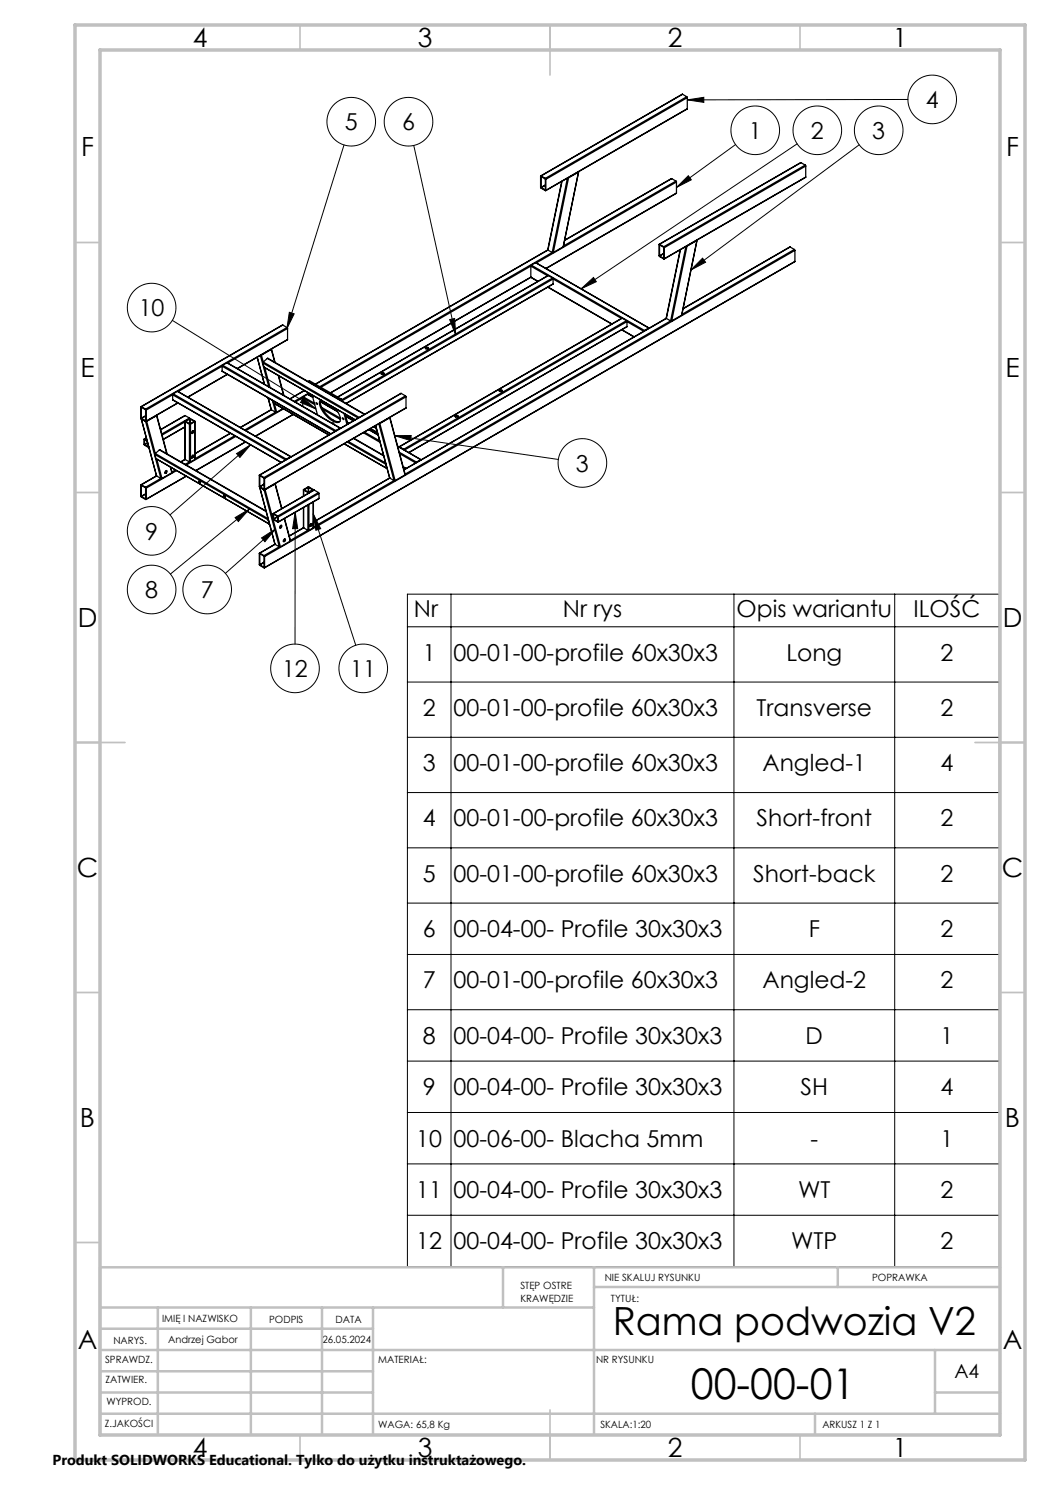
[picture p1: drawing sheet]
<svg xmlns="http://www.w3.org/2000/svg" width="210mm" height="297mm" viewBox="0 0 210 297" stroke-linecap="round" stroke-linejoin="round" font-family="sans-serif">
<g fill="none" stroke="#000" stroke-width=".25">
<path d="M136.5 18.9l-28.4 16.3M136.5 18.9l-28.3 16.3M136.5 18.9l.9 .4M137.4 19.3l.1 .2M137.4 19.3l-28.3 16.4M137.5 19.5l-28.3 16.4M137.5 19.5v2.2M108.2 35.2h-.1v2.3l1 .6h.1M108.2 37.5h.1M108.2 35.2l.9 .5M108.2 35.3v2.2M108.3 35.3h-.1"/>
<path d="M108.3 35.3l.8 .5v2.2M108.3 37.5l.7 .5M109.1 35.7l.1 .2M109.1 38h-.1M109.1 37l-.9 .5M109.1 37.1l-.8 .4M109.2 35.9v2.2M112.3 36.3l-2.7 13.7M112.4 36.3l-2.8 13.7M113.5 35.6l-3.1 14.9M113.7 35.6h-.2M113.7 35.6l-3 14.9"/>
<path d="M115.7 34.3l-2 1.3M115.7 34.4l-3.1 15M134.3 35.7l-21.4 12.3M134.3 35.7l.9 .5M134.3 35.7l-21.4 12.4M135.2 36.2l.1 .2M135.2 36.2l-22.5 13M135.3 36.4v2.2M135.3 36.4l-28 16.2M137.5 21.7l-28.4 16.4M137.5 21.7l-28.3 16.4M160.2 32.5l-28.4 16.4"/>
<path d="M160.2 32.5l-28.3 16.4M160.2 32.5l.8 .5M161 33l.1 .2M161 33l-28.2 16.4M161.1 35.4v.1M161.1 35.4l-28.3 16.4M161.1 33.2l-28.2 16.3M161.1 33.2v2.2M106.2 55.4l1.4 .9M106.2 53.2v2.2M106.2 53.2l3.3 2M106.2 53.2l-42 24.3"/>
<path d="M106.2 55.4l-40.1 23.2M106.2 55.5l-40.1 23.1M106.3 53l-.1 .2M106.3 53l22.6 13.1M107.1 52.5l22.7 13.1M107.1 52.5l-.8 .5M107.1 52.5l22.6 13.1M109.2 53.7l26.1-15.1zM109.6 57.4l12.7 7.4M109.6 50l-46.5 26.8M109.6 50l.8 .5M109.6 57.4l12.8 7.4"/>
<path d="M109.7 55.1l-42.2 24.3M109.7 55.1l.8 .5M109.7 55.1l-42.1 24.3M110.4 50.5l-46.4 26.8M110.5 55.6l.1 .2M110.5 55.6l-42.2 24.4M110.6 56.8l-41.4 23.9M110.6 55.8l-42.3 24.4-.1-.4M110.6 55.8v1M110.6 55.8l13.7 7.9M110.7 50.5h-.3M112.6 49.4l-1.9 1.1"/>
<path d="M112.7 49.3l-.1 .1M131.9 48.9h-.1v2.3l1 .6 .1-2.3M131.9 51.1v.1M131.9 48.9l.9 .5M131.9 49v2.1M131.9 49h.1M131.9 49l.9 .5v2.1M131.9 51.2l.8 .5M132.8 49.4l.1 .1M132.8 51.6l-.1 .1M132.8 50.7l-.9 .4M132.8 50.7l-.9 .5"/>
<path d="M136 50l-2.7 13.7M136.1 49.9l-2.8 13.8M137.2 49.3l-3.1 14.9M137.4 49.2l-.2 .1M137.4 49.2l-3.1 15M139.4 48.1l-2 1.1M139.4 48.1l-3.1 14.9M139.4 48v.1M158 49.4l-21.4 12.3M158 49.4l.9 .5M158 49.4l-21.4 12.4M158.9 49.9l.1 .2"/>
<path d="M158.9 49.9l-22.5 13M159 52.3l-106.1 61.3M159 50.1l-106.1 61.2M159 52.3l-106.1 61.2M159 50.1v2.2M34.5 79.9l21.7 12.6M34.5 79v.9M34.5 79l22.6 13M34.5 79.9l21.8 12.6M34.5 79l-5.3 3M34.6 78.8l-.1 .2M34.6 78.8l22.7 13"/>
<path d="M35.5 78.3l22.6 13M35.5 78.3l-.9 .5M44.4 74.2l21.7 12.6M44.4 73.2v1M44.4 73.2l22.6 13.1M44.4 74.2l21.8 12.6M44.4 73.2l-8.8 5.1M44.5 73.1l-.1 .1M44.5 73.1l22.7 13M45.4 72.6l22.7 13M45.4 72.6l-.9 .5M45.4 72.6l22.6 13"/>
<path d="M45.4 74.9l-7.9 4.5M45.5 74.9l-7.9 4.5M52.1 71.1l1.7 6.2M52.3 71l-.2 .1M52.3 71l.3 1.4M52.6 72.6l.2 .8M52.6 72.6l19 11M52.6 72.4v.2M52.6 72.4l19.2 11.1M52.8 73.4v.1M52.8 73.4l18.2 10.6M52.9 76.8l-1.5-5.3 1.5 5.4"/>
<path d="M53 73.5l1 4M53.5 71.7l19.5 11.1M53.5 71.7l-.9 .7M53.5 71.7l19.4 11.2M53.6 79.6l.7 2.3M54.3 69.9v-.1l.7 2.7M54.3 69.9l-2 1.1M54.3 69.9l.6 2.5M55.7 75.1l1 4M55.7 75.1l1.1 4M56.6 65l-28.4 16.3M56.6 65l-28.3 16.3"/>
<path d="M56.6 65l.8 .5M57.4 65.5l.1 .2M57.4 65.5l-28.3 16.3M57.5 67.9v.1M57.5 67.9l-10.1 5.8M57.5 65.7v2.2M57.5 65.7l-12 6.9M60.6 79.5v1.8M60.6 79.5l2.3 1.4M60.6 79.5l-1.5 .9M60.7 79.4l-.1 .1M60.7 79.4l2.2 1.2"/>
<path d="M60.9 78.1l-2.9 1.7M61.5 78.9l1 .5M61.5 78.9l-.8 .5M61.5 78.9l1.1 .6M61.7 76.3l.2-.2 6.3 3.7M61.7 76.3l6.4 3.7M61.7 76.3v.1M61.7 78.6l-2.9 1.7M62 78.7l-.3 .2M62.4 79l1.1 4M68.1 80h.1M68.2 79.8l-.1 .2"/>
<path d="M76.2 74.8l.4-.1 .3 .1M76.3 74.6l.2-.1a.25 .25 0 0 1 .3 .1 .25 .25 0 0 1 0 .3 .25 .25 0 0 1-.4 0l-.2-.1zM80.2 78.7l-28.3 16.3M80.2 78.7l.9 .5M80.2 78.7l-28.2 16.3M81.1 79.2l.1 .2M81.1 79.2l-28.3 16.3M81.2 79.4l-28.3 16.3M81.2 79.4v2.2M85.1 69.7l.3-.1 .3 .1M85.1 69.5l.2-.1a.25 .25 0 0 1 .4 .1 .25 .25 0 0 1-.1 .3 .25 .25 0 0 1-.3 0l-.2-.1zM99.9 78.2l.3-.1 .3 .1"/>
<path d="M99.9 78h.2a.25 .25 0 0 1 .3 0 .25 .25 0 0 1 0 .3 .25 .25 0 0 1-.3 0l-.2-.1zM124.3 66l2.5 1.4M124.4 65.9l2.4 1.5M124.4 63.6l-44.6 25.8M124.4 63.6l.9 .5M124.4 63.6l-44.5 25.8M125.3 64.1l.1 .2M125.3 64.1l-44.6 25.8M125.4 65.3l-43.6 25.2M125.4 64.3v1M125.4 64.3l-44.5 25.7M125.4 65.3l-43.7 25.2"/>
<path d="M125.4 64.3l3.3 2M128.9 66.1l-.1 .1M129.7 65.6h.1M129.7 65.6l-.8 .5M133.2 63.7l-52.4 30.2M133.3 63.7l.8 .5M133.3 63.7l-52.5 30.3M134.1 64.2l-53.1 30.6M134.3 64.2h-.2M136.3 63l-2 1.2M28.2 83.8l3.1 11.3M28.3 81.3l-.1 .1 .1 2.4"/>
<path d="M28.3 83.6v.1M28.3 97h-.1v2.3l.9 .6 .1-.1M28.3 99.2v.1M28.3 83.8l.8 .5M28.3 83.8l3 11.4M28.3 81.3l.8 .5M28.3 81.5v2.1M28.3 97.1v2.1M28.3 97l.8 .4M28.3 81.5h.1M28.3 81.5l.8 .5v2.1M28.3 97.1l.8 .5v2.1"/>
<path d="M28.3 97.1h.1M28.3 83.7l.8 .4M28.3 99.3l.8 .5M28.9 88.9h.1M28.9 87.8l-.1 .1v1.1l1 .5M28.9 87.8l.5 .3M28.9 88v.9M28.9 88h.1M28.9 88.9l.8 .5M28.9 88l.5 .2M29.1 99.7h.1M29.1 81.8l.1 .2"/>
<path d="M29.1 84.1h.1M29.1 97.4l.1 .2M29.1 84.3l3.1 11.4M29.1 83.1l-.8 .5M29.1 83.2l-.8 .5M29.1 98.8l-.8 .4M29.1 99.7v.1M29.1 98.8l-.8 .5M29.2 82v2.2l-.1 .1M29.2 97.6v2.2M29.3 87.6l-.5 .2M29.3 87.6l-.4 .2"/>
<path d="M29.3 84.3h-.2M29.3 84.3l1.8 6.4M29.5 88.5l-.6 .4M29.5 88.6l-.6 .3M29.7 89.4h.1M31 90.9l22.6 13.1M31 90.9l.2 .8M31.1 90.7l-.1 .2M31.1 90.7l22.5 13M31.2 91.7v.1M31.2 91.7l22.7 13.1M31.3 95.1v.1"/>
<path d="M31.3 95.2l-3.1 1.8M31.3 83.1l.1-.1 2 7.8M31.3 83.1l-2 1.2M31.3 83.1l2.1 7.6M31.3 95.2l.9 .5M31.3 95.2l-3 1.8M31.4 91.8l1 3.9M31.9 90l21.3 12.2M31.9 90l-.8 .7M31.9 90l21.3 12.3M32.2 95.7l-3.1 1.7M32.4 95.7h-.2"/>
<path d="M33.1 94.2l.1-.1a.23 .23 0 0 1 .1 .4 .23 .23 0 0 1-.3 0zM33.3 94.1l-.1 .3-.2 .2M34.1 93.4l.3 1.1M34.2 93.5h.1M34.3 93.5l-.1 .1M34.4 94.5l-2 1.2M35.1 94l-.7 .4M35.3 94.1l-6.1 3.5M35.6 80.6l-6.4 3.7M37 91.8v.1M37 85.4l-4.3 2.5M37 84.3v7.5"/>
<path d="M37 84.4l-4.6 2.6M37 85.3l-4.4 2.6M37 91.9l-.8 .5M37 83.1l-4.9 2.8M37 84.3v-.1l1-.5 .9 .5v.1M37 83.1l.9 .5M37 84.3l.9 .5M37 84.3v7.6M37 91.9l.9 .5M37 83.1l-4.9 2.9M37.2 84.3h.1M37.2 84.3l.8 .5"/>
<path d="M37.2 95.2l-8 4.6M37.3 95.2l-8.1 4.7M37.9 83.6l.1 .1M37.9 84.8h.2M37.9 92.4h.2M37.9 84.8v7.6M37.9 83.6l-5.5 3.2M37.9 92.4l-.9 .5M38 83.8h.1M38 84.8h.1M38 83.8l-.8 .5M38 83.8v1"/>
<path d="M38 83.8l.8 .5M38.1 84.8v7.6M38.5 86.2a.26 .26 0 0 1 .3 .3 .26 .26 0 0 1-.4 .2l-.1-.2zM38.5 91.1a.26 .26 0 0 1 .3 .3 .26 .26 0 0 1-.4 .2l-.1-.2zM38.6 86.1v.4l-.3 .2M38.6 91v.4l-.3 .1M38.8 84.3h.1M38.8 84.3l-.8 .5M38.9 84.3l-.8 .5M38.9 84.3v7.6M38.9 91.9l-.8 .5M39 84.3l-.1 7.6"/>
<path d="M39.8 96.2l.2 .1 .1 .3zM39.9 96.2l.2 .3M44.7 99.1l.2 .1 .1 .3zM44.8 99.1l.3 .3M46.1 86.7l-7.1 4.1M47 87.2l-8 4.5M47.2 87.3l-9.9 5.7M49.1 88.4l-9.9 5.7M51.9 97.4l3.1 11.5M52 95l-.1 .1 .1 2.4M52 97.3v.1M52 97.5l.8 .5"/>
<path d="M52 97.5l3 11.4M52 95l.8 .5M52 95.2v2.1M52 95.2h.1M52 95.2l.8 .5v2.1M52 97.4l.8 .4M52.8 95.5l.1 .2M52.8 97.8h.1M52.8 98l3.1 11.4M52.8 96.8l-.8 .5M52.8 96.9l-.8 .5M52.9 97.9l-.1 .1"/>
<path d="M52.9 95.7v2.2M53 98l3.1 11.4h-.2M53 98h-.2M54.3 81.9l-6.2 3.6M54.3 81.9l.8 .5M54.5 80.1l.6 2.3M54.6 80.1l.1 .5M54.7 80.6h.1M54.7 80.6l11.1 6.4M54.9 80.7l.4 1.7M55 96.8l-2 1.2M55 96.8l1.3 4.9"/>
<path d="M55 96.7v.1M55 96.7l1.4 5M55.1 82.4l-6.2 3.6M55.3 82.4h-.2M56.6 81.7l-1.3 .7M56.7 81.8l-7.5 4.3M57.3 91.8l-.1 .2M58.1 91.3l-.8 .5M58.6 82.9l-7.5 4.3M58.7 82.9l-7.6 4.4M60.7 98v1.2M60.7 98v-.1l1-.5 .9 .5v.1"/>
<path d="M60.7 98l.9 .5M60.9 97.9v.1M60.9 98l.7 .4M61.6 98.5h.2M61.6 98.5v.2M61.6 97.5h.1M61.6 98.4h.1M61.6 97.5l-.7 .4M61.6 97.5v.9M61.7 97.5l.8 .4M61.7 97.5v.9M61.8 98.5v.1"/>
<path d="M62.5 97.9v.1M62.5 98l-.8 .4M62.6 98l-.8 .5M62.6 98v.1M62.7 98v.1M62.8 98l-8.2 4.7M62.8 98l-8.1 4.7M62.8 98l.9 .5M63.2 80.5l.3 .4zM63.7 98.5l.1 .2M63.7 98.5l-8.1 4.7M63.8 99.7l-8.2 4.7"/>
<path d="M63.8 98.7l-8.1 4.7M63.8 99.7l-8.1 4.7M63.8 98.7v1M64.1 80.3l3.4 2.1M64.1 80.3l3.4 2M64.3 81.5l3.8 2.1M64.5 81.8l3.6 2.1M65.1 80.8h-.1M65.1 80.8l.9 .5M65.3 80.7l-.3 .1M65.4 80.7l-.3 .1M66 81.3l.1 .2"/>
<path d="M66.2 81.2l-.2 .1M66.4 81.3l-.3 .2M66.5 84.7l.1-.1 .2 .3M67.1 81.7a2.64 2.64 0 0 1 .8 2.6 1.73 1.73 0 0 1-2-.6 4.3 4.3 0 0 1-2-3.4l.3-.3a3.5 3.5 0 0 0 1.5 3.3 2.51 2.51 0 0 0 2.3 1M67.2 86.1l-.1 .1M67.2 81.8l-.2 .2M67.2 81.9l-.2 .1M68 85.6h.1M68 85.6l-.8 .5M68.5 83.6l.3 .3zM68.8 82.7l.6 2.2M68.8 88.8l8.6 4.9"/>
<path d="M69 82.8l.6 2M69.2 83.2l1.5 .9M69.2 83.3l1.5 .9M69.4 88.4l7.7 4.4M69.5 84.5l.3 .2M69.6 84.7v.1M69.6 88.3l7.5 4.3M70.7 87.7l6 3.5M70.8 87.6l5.9 3.5M72.7 86.5l3.3 2M72.9 86.4l3 1.8M73.7 85.9l1.9 1.1"/>
<path d="M73.8 85.9l1.8 1.1M74.1 85.7l1.3 .8M74.7 85.4l.5 .3M74.9 85.3l.3 .1M75.1 85.1l2.9 10.5M75.2 85.7l.3 .8M75.2 85.5v.2M75.8 84.8l3 11.3M76 84.7h-.2M76 84.7l3 11.4M77.1 92.8l.3 .9M77.1 92.7v.1"/>
<path d="M77.9 83.6l-1.9 1.1M77.9 83.6l3.1 11.4M78 95.6l-15.3 8.8M78 95.6l.8 .5M78 83.5l-.1 .1M78 83.5l3 11.5M78.8 96.1l-16.1 9.3M79 96.1h-.2M79.5 89.2l4.7 2.7M79.5 89.3l4.7 2.7M79.9 90.4l3.4 2-.1 .2M79.9 89.4h-.1"/>
<path d="M79.9 89.4l.8 .5M79.9 90.7l3.2 1.9M80.6 93.3l.6 .4M80.6 93.4l.6 .3M80.7 89.9l.1 .1M81 95l-2 1.1M81.2 81.6l-28.3 16.4M81.2 81.6l-28.3 16.3M91 83.3l.4-.1 .2 .1M91.1 83.1h.1a.25 .25 0 0 1 .4 0 .25 .25 0 0 1 0 .3 .25 .25 0 0 1-.4 0l-.2-.1zM52 110.6l-.1 .1v2.3l.9 .6 .1-.1M52 112.9v.1"/>
<path d="M52 110.8v2.1M52 110.6l.8 .5M52 110.8l.8 .5v2.1M52 110.8h.1M52 113l.8 .4M52.8 111.1l.1 .2M52.8 113.4h.1M52.8 112.4l-.8 .5M52.8 112.5l-.8 .5M52.9 111.3v2.2M53.6 104l.2 .8M53.6 103.8v.2"/>
<path d="M53.8 104.8h.1M54.7 103.8h.1M54.7 102.7l-.1 .1v1.1l1 .5h.1M54.7 102.9v.9M54.7 102.7l.9 .5M54.8 102.9h-.1M54.8 103.8l.7 .5M54.8 102.9l.7 .4M55 108.8l-3.1 1.8M55 108.9l.9 .5M55 108.9l-3 1.7M55.5 103.3l.1 .1"/>
<path d="M55.5 103.3l-.8 .5M55.6 103.2l.1 .2M55.6 104.3h-.1M55.6 103.4v.9M55.6 103.4l-.8 .4M55.7 103.4v1M55.9 109.4l-3.1 1.7M56.1 105.1a.23 .23 0 0 1 .2 .3 .23 .23 0 0 1-.4 0zM56.2 105.1v.3l-.3 .2M56.8 107.9l.1-.1a.23 .23 0 0 1 .1 .4 .23 .23 0 0 1-.3 0zM56.9 103.7l1.2 4.5-1.2-4.5M57 107.8l-.1 .3-.2 .2"/>
<path d="M60.7 101.5v4.1M60.7 105.5l-2.9 1.7M60.7 105.6l.9 .5M60.7 105.6l-2.8 1.6M61.6 101v5.1M61.6 106.1l-3.5 2M61.8 100.9v5.2h-.2M62.2 104.8a.26 .26 0 0 1 .3 .3 .26 .26 0 0 1-.4 .2l-.1-.2zM62.3 104.7v.3l-.3 .2M62.7 100.4l-.1 5.2v-5.2"/>
</g>
<g fill="none" stroke="#000" stroke-width=".2">
<path d="M137.5 20l3.3-.5v1zM181.6 19.9l-44.1 .1M68.8 29l-11.4 36.8M82.8 29.1l8.3 37.9M135.3 37.5l2.4-2.4 .6 .9zM147.1 28.9l-11.8 8.6M159.4 28.8l-43.2 29M171.8 29l-33.6 25M116.2 57.8l2.5-2.3 .6 .8zM140.5 51.6l.6 .8-2.9 1.6zM34.5 64.1l28.7 17.7M57.9 62.5l.9 .3-1.4 3z"/>
<path d="M60.6 79.6l2.6 2.2-3.1-1.3zM89.9 63.9l1-.2 .2 3.3zM47.3 90.7l2.8-1.8-2.1 2.6zM50.1 88.9l-16.1 14.1M78.9 87.1h3.3l-.1 1zM78.9 87.1l32.8 4.8M47 103.5l2.9-1.7-2.2 2.5zM49.9 101.8l-15.8 13M52.3 107.6l2.8-1.8-2.1 2.5zM55.1 105.8l-10 8.9M59 102.4l.5 3.3h-1zM59 102.4v26.4"/>
<path d="M62.6 102.8l8.6 26.3M62.6 102.8l1.5 2.9-.9 .4zM81.5 118.8h118.4v134.5h-118.4zM90.2 118.8v134.5M146.8 118.8v134.5M178.9 118.8v134.5M81.5 125.4h118.4M81.5 136.4h118.4M81.5 147.5h118.4M81.5 158.5h118.4M81.5 169.6h118.4M81.5 180.6h118.4"/>
<path d="M81.5 190.9h118.4M81.5 201.9h118.4M81.5 212.2h118.4M81.5 222.5h118.4M81.5 232.8h118.4M81.5 243.1h118.4"/>
<circle cx="186.4" cy="19.9" r="4.9"/>
<circle cx="70.2" cy="24.3" r="4.9"/>
<circle cx="81.7" cy="24.3" r="4.9"/>
<circle cx="151" cy="26.1" r="4.9"/>
<circle cx="163.5" cy="26.1" r="4.9"/>
<circle cx="175.7" cy="26.1" r="4.9"/>
<circle cx="30.3" cy="61.5" r="4.9"/>
<circle cx="116.5" cy="92.6" r="4.9"/>
<circle cx="30.3" cy="117.9" r="4.9"/>
<circle cx="30.3" cy="106.2" r="4.9"/>
<circle cx="41.4" cy="117.9" r="4.9"/>
<circle cx="59" cy="133.7" r="4.9"/>
<circle cx="72.6" cy="133.7" r="4.9"/>
</g>
<g fill="none" stroke="#c0c0c0" stroke-width=".35">
<path d="M60 5v5M110 5v10M160 5v5M15 48.5h5M200 48.5h5M15 98.5h5M200 98.5h5M15 148.5h10M195 148.5h10M15 198.5h5M200 198.5h5M15 248.5h5"/>
<path d="M60 287v5M110 282v10M160 287v5"/>
</g>
<g fill="none" stroke="#c0c0c0" stroke-width=".5">
<path d="M100.6 253.5v8M118.8 253.5v33.5M118.8 257.4h81.2M167.6 253.5v3.9M200 253.5h-180v33.5M20 265.8h54.6M20 261.5h98.8M20 278.5h54.6M20 274.3h54.6M20 270h180M31.6 261.5v25.5M50.2 261.5v25.5"/>
<path d="M64.4 261.5v25.5M74.6 261.5v25.5M187 278.5h13M187 270v12.8M20 282.8h180M163 282.8v4.2"/>
</g>
<path d="M15 5h190v287h-190zM20 10h180v277h-180z" fill="none" stroke="#c0c0c0" stroke-width=".7"/>
<path d="M135.3 37.5l2.4-2.4 .6 .9zM116.2 57.8l2.5-2.3 .6 .8zM140.5 51.6l.6 .8-2.9 1.6zM137.5 20l3.3-.5v1zM57.9 62.5l.9 .3-1.4 3zM89.9 63.9l1-.2 .2 3.3zM78.9 87.1h3.3l-.1 1zM47 103.5l2.9-1.7-2.2 2.5zM52.3 107.6l2.8-1.8-2.1 2.5zM47.3 90.7l2.8-1.8-2.1 2.6zM59 102.4l.5 3.3h-1zM62.6 102.8l1.5 2.9-.9 .4zM60.6 79.6l2.6 2.2-3.1-1.3z" fill="#000"/>
<text font-size="8.5" x="138.2" y="279.7">00-00-01</text>
<text font-size="7.8" x="122.5" y="267.1">Rama podwozia V2</text>
<g font-size="5.3">
<text x="38.5" y="9.5">4</text>
<text x="83.5" y="9.5">3</text>
<text x="133.6" y="9.5">2</text>
<text x="178.6" y="9.5">1</text>
<text x="16.2" y="31.2">F</text>
<text x="201.2" y="31.2">F</text>
<text x="16.1" y="75.5">E</text>
<text x="201.1" y="75.5">E</text>
<text x="15.5" y="125.5">D</text>
<text x="200.5" y="125.5">D</text>
<text x="15.4" y="175.5">C</text>
<text x="200.4" y="175.5">C</text>
<text x="16" y="225.5">B</text>
<text x="201" y="225.5">B</text>
<text x="15.5" y="269.7">A</text>
<text x="200.5" y="269.7">A</text>
<text x="38.5" y="291.5">4</text>
<text x="83.5" y="291.5">3</text>
<text x="133.6" y="291.5">2</text>
<text x="178.6" y="291.5">1</text>
</g>
<g font-size="4.7">
<text x="185.1" y="21.6">4</text>
<text x="69" y="26.1">5</text>
<text x="80.4" y="26.1">6</text>
<text x="149.8" y="27.8">1</text>
<text x="162.2" y="27.8">2</text>
<text x="174.4" y="27.8">3</text>
<text x="27.7" y="63.3">10</text>
<text x="115.2" y="94.3">3</text>
<text x="29" y="107.9">9</text>
<text x="29" y="119.6">8</text>
<text x="40.1" y="119.6">7</text>
<text x="82.8" y="123.4">Nr</text>
<text x="112.6" y="123.4">Nr rys</text>
<text x="147.3" y="123.4">Opis wariantu</text>
<text x="182.7" y="123.4">ILOŚĆ</text>
<text x="56.4" y="135.4">12</text>
<text x="70.1" y="135.4">11</text>
<text x="84.5" y="132.1">1</text>
<text x="90.7" y="132.1">00-01-00-profile 60x30x3</text>
<text x="157.3" y="132.1">Long</text>
<text x="188.1" y="132.1">2</text>
<text x="84.5" y="143.2">2</text>
<text x="90.7" y="143.2">00-01-00-profile 60x30x3</text>
<text x="151.3" y="143.2">Transverse</text>
<text x="188.1" y="143.2">2</text>
<text x="84.5" y="154.2">3</text>
<text x="90.7" y="154.2">00-01-00-profile 60x30x3</text>
<text x="152.5" y="154.2">Angled-1</text>
<text x="188.1" y="154.2">4</text>
<text x="84.5" y="165.3">4</text>
<text x="90.7" y="165.3">00-01-00-profile 60x30x3</text>
<text x="151.3" y="165.3">Short-front</text>
<text x="188.1" y="165.3">2</text>
<text x="84.5" y="176.3">5</text>
<text x="90.7" y="176.3">00-01-00-profile 60x30x3</text>
<text x="150.6" y="176.3">Short-back</text>
<text x="188.1" y="176.3">2</text>
<text x="84.5" y="187.4">6</text>
<text x="90.7" y="187.4">00-04-00- Profile 30x30x3</text>
<text x="161.7" y="187.4">F</text>
<text x="188.1" y="187.4">2</text>
<text x="84.5" y="197.7">7</text>
<text x="90.7" y="197.7">00-01-00-profile 60x30x3</text>
<text x="152.5" y="197.7">Angled-2</text>
<text x="188.1" y="197.7">2</text>
<text x="84.5" y="208.8">8</text>
<text x="90.7" y="208.8">00-04-00- Profile 30x30x3</text>
<text x="161.1" y="208.8">D</text>
<text x="188.1" y="208.8">1</text>
<text x="84.5" y="219">9</text>
<text x="90.7" y="219">00-04-00- Profile 30x30x3</text>
<text x="160.1" y="219">SH</text>
<text x="188.1" y="219">4</text>
<text x="83.3" y="229.3">10</text>
<text x="90.7" y="229.3">00-06-00- Blacha 5mm</text>
<text x="162.1" y="229.3">-</text>
<text x="188.1" y="229.3">1</text>
<text x="83.3" y="239.6">11</text>
<text x="90.7" y="239.6">00-04-00- Profile 30x30x3</text>
<text x="159.6" y="239.6">WT</text>
<text x="188.1" y="239.6">2</text>
<text x="83.3" y="249.9">12</text>
<text x="90.7" y="249.9">00-04-00- Profile 30x30x3</text>
<text x="158.2" y="249.9">WTP</text>
<text x="188.1" y="249.9">2</text>
</g>
<text font-size="3.9" x="190.9" y="275.5">A4</text>
<text font-size="2.9" x="10.5" y="292.9">Produkt SOLIDWORKS Educational. Tylko do użytku instruktażowego.</text>
<g font-size="2">
<text x="104.1" y="257.8">STĘP OSTRE</text>
<text x="120.9" y="256.1">NIE SKALUJ RYSUNKU</text>
<text x="174.4" y="256.1">POPRAWKA</text>
<text x="104.1" y="260.3">KRAWĘDZIE</text>
<text x="122.2" y="260.3">TYTUŁ:</text>
<text x="22.7" y="268.8">NARYS.</text>
<text x="32.4" y="264.4">IMIĘ I NAZWISKO</text>
<text x="33.6" y="268.6">Andrzej Gabor</text>
<text x="53.8" y="264.6">PODPIS</text>
<text x="64.5" y="268.6">26.05.2024</text>
<text x="67.1" y="264.6">DATA</text>
<text x="21" y="272.6">SPRAWDZ.</text>
<text x="75.6" y="272.5">MATERIAŁ:</text>
<text x="119.2" y="272.7">NR RYSUNKU</text>
<text x="21.1" y="276.7">ZATWIER.</text>
<text x="21.3" y="281">WYPROD.</text>
<text x="21" y="285.4">Z.JAKOŚCI</text>
<text x="75.6" y="285.5">WAGA: 65,8 Kg</text>
<text x="120.1" y="285.6">SKALA:1:20</text>
<text x="164.5" y="285.6">ARKUSZ 1 Z 1</text>
</g>
</svg>
